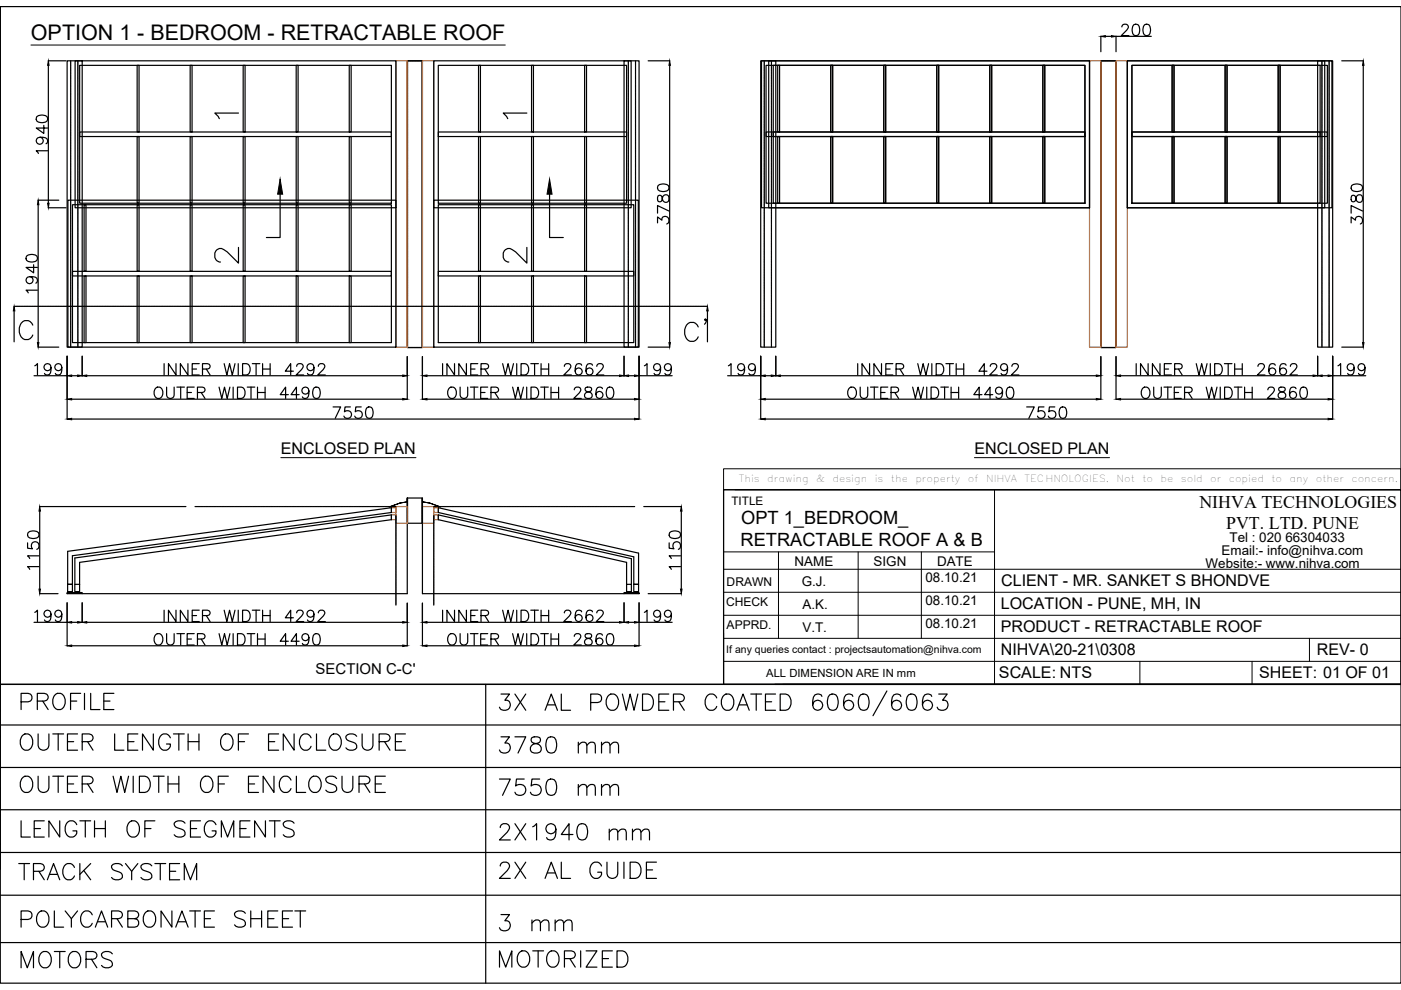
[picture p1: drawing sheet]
<svg xmlns="http://www.w3.org/2000/svg" width="297mm" height="210mm" viewBox="0 0 297 210" stroke-linecap="round" stroke-linejoin="round" font-family="sans-serif">
<!-- layer: 0 -->
<g fill="none" stroke="#000" stroke-width=".25">
<path d="M.1 1.4h.1M.1 1.4h296.9v143.7h-296.9zM.1 1.4v182.9M.1 1.4h296.9M10.2 12.9h3.8M10.3 13.9v29.2M14.2 12.9h3.2v60.7h-3.2zM132.3 12.9h3.2v60.7h-3.2zM137.4 12.9h4.6M142 13.9v58.7M161.3 12.9h3.2v60.7h-3.2zM233.4 7.7v3.3"/>
<path d="M234.4 7.7h1.3M237.9 5.7l.2-.4 .7-.2a.59 .59 0 0 1 .3 1l-1.4 1.4h1.6M240.4 5.3a.78 .78 0 0 1 1.1 .3 2.04 2.04 0 0 1-.2 1.8 .78 .78 0 0 1-1.1-.3 2.02 2.02 0 0 1 .2-1.8zM242.7 5.3a.77 .77 0 0 1 1.1 .3 2 2 0 0 1-.2 1.8 .79 .79 0 0 1-1.2-.3 1.98 1.98 0 0 1 .3-1.8zM244.1 7.7h-7.5v3.3M279.4 12.9h3.2v60.7h-3.2zM284.5 12.9h4.6M289 13.9v58.7M7.8 24.7a1.89 1.89 0 0 1 2.2 0 .79 .79 0 0 1-.4 1.2 1.98 1.98 0 0 1-1.8-.2l-.1-.4zM8.5 29.1a.75 .75 0 0 1 .6 1 .75 .75 0 0 1-1.1 .3 .75 .75 0 0 1 0-1.2 2.14 2.14 0 0 1 2 .2 .7 .7 0 0 1-.2 1.1M9.3 26.6v1.7l-1.6-1.2h2.4M10.1 32h-2.4l.4 .5"/>
<path d="M139.5 39.3a1.89 1.89 0 0 1 2.2 0 .78 .78 0 0 1-.3 1.2 1.96 1.96 0 0 1-1.9-.2l-.1-.4zM286.6 39.3a1.89 1.89 0 0 1 2.2 0 .78 .78 0 0 1-.4 1.2 1.96 1.96 0 0 1-1.8-.2l-.1-.4zM5.6 54.3a1.84 1.84 0 0 1 2.2 0 .78 .78 0 0 1-.3 1.1 1.98 1.98 0 0 1-1.9-.2l-.1-.3zM6.3 58.7a.75 .75 0 0 1 .6 1 .75 .75 0 0 1-1.1 .3 .75 .75 0 0 1 .1-1.2 2.23 2.23 0 0 1 1.9 .2 .72 .72 0 0 1-.2 1M7.1 56.1v1.8l-1.6-1.2h2.4M8.1 42.4h4.4M8.1 43.4v29.2M10.2 44.1h3.8M59.4 41.2v9.2h-2.9M116.5 41.2v9.2h2.9M139.4 47.3v-1.3l.9 .7a.78 .78 0 0 1 .9-.8 .78 .78 0 0 1 .6 1l-.1 .4-.3 .2M139.5 41.5a.89 .89 0 0 0 .3 1.3h.2a1.26 1.26 0 0 0 .6-1.2 .67 .67 0 0 1 .7-.3 .67 .67 0 0 1 .5 .6v.4a.69 .69 0 0 1-.7 .6 .69 .69 0 0 1-.7-.7l-.1-.4a.49 .49 0 0 0-.8-.3z"/>
<path d="M141.8 44.7l-2.4-1.1v1.6M286.5 47.3v-1.3l.9 .7a.78 .78 0 0 1 .9-.8 .78 .78 0 0 1 .6 1l-.1 .4-.4 .2M286.6 41.5a.89 .89 0 0 0 .2 1.3h.2a1.26 1.26 0 0 0 .6-1.2 .67 .67 0 0 1 .7-.3 .67 .67 0 0 1 .6 .6v.4a.69 .69 0 0 1-.8 .6 .69 .69 0 0 1-.6-.7l-.1-.4a.49 .49 0 0 0-.8-.3zM288.9 44.7l-2.4-1.1v1.6M3 65.9v6.6M6.9 68.9a1.47 1.47 0 0 0-1.6-.9 1.47 1.47 0 0 0-1.2 1.5 1.84 1.84 0 0 0 1.9 2.5l.4-.2 .5-.8M7.2 79.7h7M7.4 77.6l.5-.5v2.4M7.9 61.5h-2.4l.5 .6M8.1 73.6h4.4M10.8 77.9a.75 .75 0 0 1-1 .6 .75 .75 0 0 1-.3-1.2 .75 .75 0 0 1 1.2 .1 2.22 2.22 0 0 1-.2 2 .72 .72 0 0 1-1.1-.2M13.1 77.9a.75 .75 0 0 1-1 .6 .75 .75 0 0 1-.3-1.1 .75 .75 0 0 1 1.2 0 2.17 2.17 0 0 1-.2 2 .71 .71 0 0 1-1.1-.2"/>
<path d="M14.2 75.5v13.4M15.2 79.7h1.3M17.4 75.5v4.2M18.4 79.7h67M34.8 77.1v2.4M37.3 77.1v2.4l-1.6-2.4v2.4M39.8 77.1v2.4l-1.6-2.4v2.4M40.8 78.2h.9M42.2 77.1h-1.4v2.4h1.4M42.9 78.2l1.4-.1a.55 .55 0 0 0 0-.9l-1.4-.1v2.4M43.7 78.2l.8 1.3M47.5 77.1l.6 2.4 .6-2.4 .6 2.4 .5-2.4"/>
<path d="M50.5 77.1v2.4M51.4 77.1h.8a1.28 1.28 0 0 1 .9 1.2 1.28 1.28 0 0 1-.9 1.2h-.8zM53.5 77.1h1.6M54.3 77.1v2.4M55.7 78.2h1.6M55.7 77.1v2.4M57.3 77.1v2.4M62.2 78.7h-1.7l1.1-1.6v2.4M62.9 77.7l.1-.4a.78 .78 0 0 1 1.2 0 .75 .75 0 0 1-.3 1.1l-1.1 1.1h1.6M66.6 77.9a.75 .75 0 0 1-1.1 .6 .75 .75 0 0 1-.2-1.2 .75 .75 0 0 1 1.2 .1 2.22 2.22 0 0 1-.3 2 .72 .72 0 0 1-1-.2M67.5 77.7l.2-.5 .7-.1a.58 .58 0 0 1 .3 .9l-1.3 1.5h1.6M86.3 75.6v9.1"/>
<path d="M89.6 75.6v9.1M90.5 79.7h40.8M93.8 77.1v2.4M96.4 77.1v2.4l-1.6-2.4v2.4M98.9 77.1v2.4l-1.6-2.4v2.4M99.8 78.2h.9M101.3 77.1h-1.5v2.4h1.5M102 78.2l1.4-.1a.57 .57 0 0 0 0-.9l-1.4-.1v2.4M102.8 78.2l.8 1.3M106.6 77.1l.5 2.4 .6-2.4 .6 2.4 .6-2.4M109.6 77.1v2.4M110.5 77.1h.8a1.28 1.28 0 0 1 .8 1.2 1.28 1.28 0 0 1-.8 1.2h-.8z"/>
<path d="M112.5 77.1h1.6M113.3 77.1v2.4M114.7 78.2h1.6M114.7 77.1v2.4M116.3 77.1v2.4M119.7 77.7l.2-.5 .7-.1a.58 .58 0 0 1 .3 .9l-1.4 1.5h1.6M123.3 77.4a.69 .69 0 0 0-.6-.3 .69 .69 0 0 0-.6 .5 1.74 1.74 0 0 0 .2 1.8 .75 .75 0 0 0 1.1-.3 .75 .75 0 0 0-.5-1.1 .75 .75 0 0 0-1 .7M125.6 77.4a.7 .7 0 0 0-.7-.3 .7 .7 0 0 0-.5 .5 1.77 1.77 0 0 0 .2 1.8 .74 .74 0 0 0 1.1-.3 .74 .74 0 0 0-.5-1.1 .74 .74 0 0 0-1 .7M126.5 77.7l.1-.4a.78 .78 0 0 1 1.2 0 .77 .77 0 0 1-.2 1.1l-1.2 1.1h1.6M132.3 75.5v4.2M133.3 79.7h1.2M135.5 79.7h7"/>
<path d="M135.5 75.5v13.4M136.6 77.6l.6-.5v2.4M137.4 73.6h4.6M140.1 77.9a.75 .75 0 0 1-1.1 .6 .75 .75 0 0 1-.3-1.1 .75 .75 0 0 1 1.2 0 2.17 2.17 0 0 1-.2 2 .72 .72 0 0 1-1-.2M142.4 77.9a.75 .75 0 0 1-1.1 .6 .75 .75 0 0 1-.3-1.1 .75 .75 0 0 1 1.2 0 2.17 2.17 0 0 1-.2 2 .71 .71 0 0 1-1-.2M154.3 79.7h7M154.4 77.6l.6-.5v2.4M157.9 77.9a.75 .75 0 0 1-1.1 .6 .75 .75 0 0 1-.3-1.1 .75 .75 0 0 1 1.3 0 2.17 2.17 0 0 1-.3 2 .72 .72 0 0 1-1-.2M160.2 77.9a.75 .75 0 0 1-1.1 .6 .75 .75 0 0 1-.3-1.1 .75 .75 0 0 1 1.2 0 2.17 2.17 0 0 1-.2 2 .71 .71 0 0 1-1-.2M161.3 75.5v13.4M162.2 79.7h1.3M164.5 75.5v4.2"/>
<path d="M165.4 79.7h67M181.8 77.1v2.4M184.4 77.1v2.4l-1.6-2.4v2.4M186.9 77.1v2.4l-1.6-2.4v2.4M187.8 78.2h.9M189.3 77.1h-1.5v2.4h1.5M190 78.2l1.4-.1a.55 .55 0 0 0 0-.9l-1.4-.1v2.4M190.8 78.2l.8 1.3M194.6 77.1l.6 2.4 .5-2.4 .6 2.4 .6-2.4M197.6 77.1v2.4M198.5 77.1h.8a1.28 1.28 0 0 1 .8 1.2 1.28 1.28 0 0 1-.8 1.2h-.8zM200.6 77.1h1.5"/>
<path d="M201.4 77.1v2.4M202.7 78.2h1.6M202.7 77.1v2.4M204.3 77.1v2.4M209.3 78.7h-1.8l1.2-1.6v2.4M209.9 77.7l.2-.4a.78 .78 0 0 1 1.1 0 .75 .75 0 0 1-.2 1.1l-1.2 1.1h1.6M213.6 77.9a.75 .75 0 0 1-1 .6 .75 .75 0 0 1-.3-1.2 .75 .75 0 0 1 1.2 .1 2.22 2.22 0 0 1-.2 2 .72 .72 0 0 1-1.1-.2M214.5 77.7l.3-.5 .7-.1a.58 .58 0 0 1 .3 .9l-1.4 1.5h1.6M233.4 75.6v9.1M236.6 75.6v9.1M237.6 79.7h40.8M240.9 77.1v2.4"/>
<path d="M243.4 77.1v2.4l-1.6-2.4v2.4M245.9 77.1v2.4l-1.6-2.4v2.4M246.9 78.2h.9M248.4 77.1h-1.5v2.4h1.5M249 78.2l1.4-.1a.57 .57 0 0 0 0-.9l-1.4-.1v2.4M249.8 78.2l.8 1.3M253.6 77.1l.6 2.4 .6-2.4 .6 2.4 .5-2.4M256.6 77.1v2.4M257.5 77.1h.8a1.28 1.28 0 0 1 .9 1.2 1.28 1.28 0 0 1-.9 1.2h-.8zM259.6 77.1h1.6M260.4 77.1v2.4M261.8 78.2h1.6"/>
<path d="M261.8 77.1v2.4M263.4 77.1v2.4M266.7 77.7l.2-.5 .7-.1a.58 .58 0 0 1 .4 .9l-1.4 1.5h1.6M270.4 77.4a.69 .69 0 0 0-.7-.3 .69 .69 0 0 0-.6 .5 1.74 1.74 0 0 0 .2 1.8 .75 .75 0 0 0 1.1-.3 .75 .75 0 0 0-.5-1.1 .75 .75 0 0 0-.9 .7M272.7 77.4a.7 .7 0 0 0-.7-.3 .7 .7 0 0 0-.6 .5 1.77 1.77 0 0 0 .2 1.8 .74 .74 0 0 0 1.1-.3 .74 .74 0 0 0-.5-1.1 .74 .74 0 0 0-.9 .7M273.6 77.7l.1-.4a.78 .78 0 0 1 1.2 0 .77 .77 0 0 1-.3 1.1l-1.1 1.1h1.6M279.4 75.5v4.2M280.3 79.7h1.3M282.6 79.7h7M282.6 75.5v13.4M283.7 77.6l.5-.5v2.4M284.5 73.6h4.6"/>
<path d="M287.1 77.9a.75 .75 0 0 1-1 .6 .75 .75 0 0 1-.3-1.1 .75 .75 0 0 1 1.2 0 2.17 2.17 0 0 1-.2 2 .72 .72 0 0 1-1.1-.2M289.4 77.9a.75 .75 0 0 1-1 .6 .75 .75 0 0 1-.3-1.1 .75 .75 0 0 1 1.2 0 2.17 2.17 0 0 1-.2 2 .71 .71 0 0 1-1.1-.2M15.2 84.6h70.2M15.2 88.9h119.3M32.9 82.4a.89 .89 0 0 1 1-.3 .89 .89 0 0 1 .6 .9 1.05 1.05 0 0 1-.2 1.1 1.05 1.05 0 0 1-1.2 .3 1.48 1.48 0 0 1-.2-2zM35.3 82.1v1.7a.81 .81 0 0 0 .8 .7 .81 .81 0 0 0 .8-.7v-1.7M37.5 82.1h1.6M38.3 82.1v2.4M39.7 83.2h.9M41.2 82.1h-1.5v2.4h1.5M41.9 83.2l1.3-.1a.57 .57 0 0 0 0-.9l-1.3-.1v2.4M42.7 83.2l.8 1.3"/>
<path d="M46.4 82.1l.6 2.4 .6-2.4 .6 2.4 .5-2.4M49.4 82.1v2.4M50.4 82.1h.8a1.29 1.29 0 0 1 .8 1.2 1.29 1.29 0 0 1-.8 1.2h-.8zM52.4 82.1h1.6M53.2 82.1v2.4M54.6 83.2h1.6M54.6 82.1v2.4M56.2 82.1v2.4M61.1 83.7h-1.7l1.2-1.6v2.4M63.4 83.7h-1.7l1.2-1.6v2.4M65.5 82.9a.75 .75 0 0 1-1 .6 .75 .75 0 0 1-.3-1.2 .75 .75 0 0 1 1.2 .1 2.13 2.13 0 0 1-.3 2 .72 .72 0 0 1-1-.3M66.6 82.2a.79 .79 0 0 1 1.2 .3 1.99 1.99 0 0 1-.2 1.9 .79 .79 0 0 1-1.2-.4 1.98 1.98 0 0 1 .2-1.8z"/>
<path d="M70.6 86.3h1.6l-1.1 2.4M74.3 86.3h-1.2l-.1 1a.85 .85 0 0 1 1.3 0 .85 .85 0 0 1-.1 1.3 .85 .85 0 0 1-1.3-.4M76.6 86.3h-1.2l-.1 1a.85 .85 0 0 1 1.3 0 .85 .85 0 0 1-.2 1.3 .85 .85 0 0 1-1.2-.4M77.8 86.4a.78 .78 0 0 1 1.2 .3 2.02 2.02 0 0 1-.2 1.9 .78 .78 0 0 1-1.2-.4 1.96 1.96 0 0 1 .2-1.8zM90.5 84.6h44M95.4 82.2a1.11 1.11 0 0 1 1.3 .4 1.11 1.11 0 0 1-.1 1.3 .89 .89 0 0 1-1 .6 .89 .89 0 0 1-.7-.9 1.51 1.51 0 0 1 .5-1.4zM97.6 82.1v1.7a.81 .81 0 0 0 .8 .7 .81 .81 0 0 0 .8-.7v-1.7M99.7 82.1h1.6M100.5 82.1v2.4M101.9 83.2h.9M103.4 82.1h-1.5v2.4h1.5M104.1 83.2l1.4-.1a.55 .55 0 0 0 0-.9l-1.4-.1v2.4"/>
<path d="M104.9 83.2l.8 1.3M108.7 82.1l.6 2.4 .5-2.4 .6 2.4 .6-2.4M111.7 82.1v2.4M112.6 82.1h.8a1.28 1.28 0 0 1 .8 1.2 1.28 1.28 0 0 1-.8 1.2h-.8zM114.6 82.1h1.7M115.5 82.1v2.4M116.8 83.2h1.6M116.8 82.1v2.4M118.4 82.1v2.4M121.8 82.6l.1-.3a.78 .78 0 0 1 1.1 0 .77 .77 0 0 1-.2 1l-1.1 1.2h1.5M124.2 82.2a.48 .48 0 0 0 .2 .8 .99 .99 0 0 1 1.1 1 .84 .84 0 0 1-.9 .5 .84 .84 0 0 1-.7-.8 1.13 1.13 0 0 1 1.2-.7 .49 .49 0 0 0 .2-.8zM127.7 82.4a.69 .69 0 0 0-.6-.3 .69 .69 0 0 0-.6 .4 1.74 1.74 0 0 0 .2 1.9 .75 .75 0 0 0 1.1-.4 .75 .75 0 0 0-.5-1 .75 .75 0 0 0-.9 .7"/>
<path d="M128.9 82.2a.8 .8 0 0 1 1.1 .3 1.95 1.95 0 0 1-.2 1.9 .78 .78 0 0 1-1.2-.4 2.02 2.02 0 0 1 .3-1.8zM162.2 84.6h70.2M162.2 88.9h119.4M180 82.4a.89 .89 0 0 1 1-.3 .89 .89 0 0 1 .6 .9 1.05 1.05 0 0 1-.3 1.1 1.05 1.05 0 0 1-1.1 .3 1.48 1.48 0 0 1-.2-2zM182.4 82.1v1.7a.81 .81 0 0 0 .8 .7 .81 .81 0 0 0 .8-.7v-1.7M184.6 82.1h1.6M185.4 82.1v2.4M186.7 83.2h.9M188.2 82.1h-1.5v2.4h1.5M188.9 83.2l1.4-.1a.57 .57 0 0 0 0-.9l-1.4-.1v2.4M189.7 83.2l.8 1.3M193.5 82.1l.6 2.4 .6-2.4 .5 2.4 .6-2.4"/>
<path d="M196.5 82.1v2.4M197.4 82.1h.8a1.29 1.29 0 0 1 .8 1.2 1.29 1.29 0 0 1-.8 1.2h-.8zM199.5 82.1h1.6M200.3 82.1v2.4M201.7 83.2h1.5M201.7 82.1v2.4M203.2 82.1v2.4M208.2 83.7h-1.7l1.1-1.6v2.4M210.5 83.7h-1.7l1.1-1.6v2.4M212.6 82.9a.75 .75 0 0 1-1.1 .6 .75 .75 0 0 1-.3-1.2 .75 .75 0 0 1 1.2 .1 2.13 2.13 0 0 1-.2 2 .72 .72 0 0 1-1-.3M213.7 82.2a.79 .79 0 0 1 1.1 .3 1.99 1.99 0 0 1-.2 1.9 .79 .79 0 0 1-1.1-.4 1.98 1.98 0 0 1 .2-1.8zM217.7 86.3h1.6l-1.2 2.4"/>
<path d="M221.3 86.3h-1.1l-.1 1a.85 .85 0 0 1 1.3 0 .85 .85 0 0 1-.2 1.3 .85 .85 0 0 1-1.2-.4M223.6 86.3h-1.1l-.1 1a.85 .85 0 0 1 1.3 0 .85 .85 0 0 1-.2 1.3 .85 .85 0 0 1-1.2-.4M224.9 86.4a.78 .78 0 0 1 1.1 .3 2.02 2.02 0 0 1-.2 1.9 .78 .78 0 0 1-1.1-.4 1.96 1.96 0 0 1 .2-1.8zM237.6 84.6h44M242.4 82.2a1.11 1.11 0 0 1 1.3 .4 1.11 1.11 0 0 1 0 1.3 .88 .88 0 0 1-1 .6 .88 .88 0 0 1-.7-.9 1.51 1.51 0 0 1 .4-1.4zM244.6 82.1v1.7a.81 .81 0 0 0 .8 .7 .81 .81 0 0 0 .8-.7v-1.7M246.8 82.1h1.6M247.6 82.1v2.4M249 83.2h.9M250.5 82.1h-1.5v2.4h1.5M251.1 83.2l1.4-.1a.55 .55 0 0 0 0-.9l-1.4-.1v2.4M252 83.2l.8 1.3"/>
<path d="M255.7 82.1l.6 2.4 .6-2.4 .6 2.4 .5-2.4M258.7 82.1v2.4M259.6 82.1h.8a1.28 1.28 0 0 1 .9 1.2 1.28 1.28 0 0 1-.9 1.2h-.8zM261.7 82.1h1.6M262.5 82.1v2.4M263.9 83.2h1.6M263.9 82.1v2.4M265.5 82.1v2.4M268.8 82.6l.1-.3a.78 .78 0 0 1 1.2 0 .77 .77 0 0 1-.2 1l-1.2 1.2h1.6M271.2 82.2a.48 .48 0 0 0 .3 .8 .99 .99 0 0 1 1.1 1 .84 .84 0 0 1-.9 .5 .84 .84 0 0 1-.7-.8 1.13 1.13 0 0 1 1.1-.7 .49 .49 0 0 0 .3-.8zM274.8 82.4a.69 .69 0 0 0-.7-.3 .69 .69 0 0 0-.6 .4 1.74 1.74 0 0 0 .2 1.9 .75 .75 0 0 0 1.1-.4 .75 .75 0 0 0-.5-1 .75 .75 0 0 0-.9 .7M275.9 82.2a.8 .8 0 0 1 1.2 .3 1.95 1.95 0 0 1-.3 1.9 .78 .78 0 0 1-1.1-.4 2.02 2.02 0 0 1 .2-1.8z"/>
<path d="M5.8 115.1v1.1l1.1 .2a.85 .85 0 0 1 0-1.3 .85 .85 0 0 1 1.2 .1 .85 .85 0 0 1-.3 1.3M6 112.9a1.84 1.84 0 0 1 2.1 0 .77 .77 0 0 1-.3 1.2 1.96 1.96 0 0 1-1.8-.3l-.2-.3zM8.3 117.8h-2.5l.5 .6M8.4 107.4h31M8.4 108.4v16.5M14.3 116.9l68.7-9.3v1.1l-67.6 9.1v6.1h-1.1zM92.9 107.6l42.5 9.7v6.6h-1v-5.8l-41.5-9.4zM136.5 107.4h8M141.9 115.1v1.1l1 .2a.85 .85 0 0 1 0-1.3 .85 .85 0 0 1 1.3 .1 .85 .85 0 0 1-.4 1.3M142 112.9a1.84 1.84 0 0 1 2.2 0 .79 .79 0 0 1-.4 1.2 1.95 1.95 0 0 1-1.8-.3l-.1-.3zM144.3 117.8h-2.4l.4 .6M144.4 108.4v16.5"/>
<path d="M153.4 103.8h143.6v41.3h-143.6zM.1 120.4h.1M7.2 131.9h7M7.4 129.8l.5-.4v2.4M8.3 120.1h-2.5l.5 .6M8.4 125.9h3.9M10.8 130.2a.75 .75 0 0 1-1 .6 .75 .75 0 0 1-.3-1.2 .75 .75 0 0 1 1.2 .1 2.23 2.23 0 0 1-.2 2 .71 .71 0 0 1-1.1-.3M13.1 130.2a.75 .75 0 0 1-1 .6 .75 .75 0 0 1-.3-1.1 .75 .75 0 0 1 1.2 0 2.18 2.18 0 0 1-.2 2 .71 .71 0 0 1-1.1-.3M14.2 125.6h3.2v.3h-3.2zM14.2 127.8v9.1M14.3 123.9h1.1v1.5h-1.1zM15.2 131.9h1.3"/>
<path d="M15.2 136.9h70.2M15.9 123.9h1v1.5h-1zM15.9 123.9v-5.6l67.1-9.1v1l-66.1 9v4.7M17.4 127.8v4.2M18.4 131.9h67M32.9 134.7a.89 .89 0 0 1 1-.3 .89 .89 0 0 1 .6 .9 1.06 1.06 0 0 1-.2 1.1 1.06 1.06 0 0 1-1.2 .2 1.49 1.49 0 0 1-.2-1.9zM34.8 129.4v2.4M35.3 134.3v1.8a.81 .81 0 0 0 .8 .7 .81 .81 0 0 0 .8-.7v-1.8M37.3 129.4v2.4l-1.6-2.4v2.4M37.5 134.3h1.6M38.3 134.3v2.5M39.7 135.5h.9"/>
<path d="M39.8 129.4v2.4l-1.6-2.4v2.4M40.8 130.5h.9M41.2 134.3h-1.5v2.5h1.5M41.9 135.5l1.3-.1a.57 .57 0 0 0 0-.9l-1.3-.2v2.5M42.2 129.4h-1.4v2.4h1.4M42.7 135.5l.8 1.3M42.9 130.5l1.4-.1a.56 .56 0 0 0 0-.9l-1.4-.1v2.4M43.7 130.5l.8 1.3M46.4 134.3l.6 2.5 .6-2.5 .6 2.5 .5-2.5M47.5 129.4l.6 2.4 .6-2.4 .6 2.4 .5-2.4M49.4 134.3v2.5M50.4 134.3h.8a1.29 1.29 0 0 1 .8 1.3 1.29 1.29 0 0 1-.8 1.2h-.8z"/>
<path d="M50.5 129.4v2.4M51.4 129.4h.8a1.29 1.29 0 0 1 .9 1.2 1.29 1.29 0 0 1-.9 1.2h-.8zM52.4 134.3h1.6M53.2 134.3v2.5M53.5 129.4h1.6M54.3 129.4v2.4M54.6 134.3v2.5M54.6 135.5h1.6M55.7 129.4v2.4M55.7 130.5h1.6M56.2 134.3v2.5M57.3 129.4v2.4"/>
<path d="M61.1 136h-1.7l1.2-1.7v2.5M62.2 131h-1.7l1.1-1.6v2.4M62.9 129.9l.2-.4 .7-.1a.59 .59 0 0 1 .4 .9l-1.4 1.5h1.6M63.4 136h-1.7l1.2-1.7v2.5M65.5 135.2a.75 .75 0 0 1-1 .6 .75 .75 0 0 1-.3-1.2 .75 .75 0 0 1 1.2 .1 2.16 2.16 0 0 1-.3 1.9 .71 .71 0 0 1-1-.2M66.6 130.2a.75 .75 0 0 1-1.1 .6 .75 .75 0 0 1-.2-1.2 .75 .75 0 0 1 1.2 .1 2.23 2.23 0 0 1-.3 2 .71 .71 0 0 1-1-.3M66.6 134.5a.78 .78 0 0 1 1.2 .3 2.02 2.02 0 0 1-.2 1.8 .78 .78 0 0 1-1.2-.3 1.96 1.96 0 0 1 .2-1.8zM67.5 129.9l.1-.3 .3-.2 .7 .1a.54 .54 0 0 1 .1 .8l-1.3 1.5h1.6M86.3 127.9v9M89.6 127.9v9M90.5 131.9h40.8M90.5 136.9h44"/>
<path d="M93.8 129.4v2.4M95.4 134.5a1.11 1.11 0 0 1 1.3 .3 1.11 1.11 0 0 1-.1 1.4 .89 .89 0 0 1-1 .6 .89 .89 0 0 1-.7-1 1.47 1.47 0 0 1 .5-1.3zM96.4 129.4v2.4l-1.6-2.4v2.4M97.6 134.3v1.8a.81 .81 0 0 0 .8 .7 .81 .81 0 0 0 .8-.7v-1.8M98.9 129.4v2.4l-1.6-2.4v2.4M99.7 134.3h1.6M99.8 130.5h.9M100.5 134.3v2.5M101.3 129.4h-1.5v2.4h1.5M101.9 135.5h.9M102 130.5l1.4-.1a.57 .57 0 0 0 0-.9l-1.4-.1v2.4M102.8 130.5l.8 1.3"/>
<path d="M103.4 134.3h-1.5v2.5h1.5M104.1 135.5l1.4-.1a.56 .56 0 0 0 0-.9l-1.4-.2v2.5M104.9 135.5l.8 1.3M106.6 129.4l.5 2.4 .6-2.4 .6 2.4 .6-2.4M108.7 134.3l.6 2.5 .5-2.5 .6 2.5 .6-2.5M109.6 129.4v2.4M110.5 129.4h.8a1.29 1.29 0 0 1 .8 1.2 1.29 1.29 0 0 1-.8 1.2h-.8zM111.7 134.3v2.5M112.5 129.4h1.6M112.6 134.3h.8a1.29 1.29 0 0 1 .8 1.3 1.29 1.29 0 0 1-.8 1.2h-.8zM113.3 129.4v2.4M114.6 134.3h1.7"/>
<path d="M114.7 129.4v2.4M114.7 130.5h1.6M115.5 134.3v2.5M116.3 129.4v2.4M116.8 134.3v2.5M116.8 135.5h1.6M118.4 134.3v2.5M119.7 129.9l.1-.3 .3-.2 .7 .1a.54 .54 0 0 1 .1 .8l-1.4 1.5h1.6M121.8 134.9l.2-.4 .7-.2a.59 .59 0 0 1 .3 1l-1.3 1.5h1.5M123.3 129.7a.69 .69 0 0 0-.6-.3 .69 .69 0 0 0-.6 .4 1.75 1.75 0 0 0 .2 1.9 .75 .75 0 0 0 1.1-.4 .75 .75 0 0 0-.5-1 .75 .75 0 0 0-1 .7M124.2 134.5a.49 .49 0 0 0 .2 .8 .98 .98 0 0 1 1.1 1 .84 .84 0 0 1-.9 .5 .84 .84 0 0 1-.7-.8 1.1 1.1 0 0 1 1.2-.7 .49 .49 0 0 0 .2-.8l-.3-.2zM125.6 129.7a.7 .7 0 0 0-.6-.3 .7 .7 0 0 0-.6 .4 1.78 1.78 0 0 0 .2 1.9 .74 .74 0 0 0 1.1-.4 .74 .74 0 0 0-.5-1 .74 .74 0 0 0-1 .7"/>
<path d="M126.5 129.9l.3-.4 .7-.1a.59 .59 0 0 1 .3 .9l-1.4 1.5h1.6M127.7 134.7a.69 .69 0 0 0-.6-.4 .69 .69 0 0 0-.6 .5 1.75 1.75 0 0 0 .2 1.8 .75 .75 0 0 0 1.1-.3 .75 .75 0 0 0-.5-1 .75 .75 0 0 0-.9 .7M128.9 134.5a.79 .79 0 0 1 1.1 .3 1.98 1.98 0 0 1-.2 1.8 .77 .77 0 0 1-1.2-.3 2 2 0 0 1 .3-1.8zM132.3 125.6h3.2v.3h-3.2zM132.3 127.8v4.2M132.8 123.9h1.1v1.5h-1.1zM132.8 123.9v-4.7l-39.9-9v-1l41 9.3v5.4M133.3 131.9h1.2M134.4 123.9h1v1.5h-1zM135.5 127.8v9.1M135.5 131.9h7M136.6 129.8l.6-.4v2.4"/>
<path d="M137.4 125.9h7.1M140.1 130.2a.75 .75 0 0 1-1.1 .6 .75 .75 0 0 1-.3-1.1 .75 .75 0 0 1 1.2 0 2.18 2.18 0 0 1-.2 2 .71 .71 0 0 1-1-.3M142.4 130.2a.75 .75 0 0 1-1.1 .6 .75 .75 0 0 1-.3-1.1 .75 .75 0 0 1 1.2 0 2.18 2.18 0 0 1-.2 2 .71 .71 0 0 1-1-.3M144.3 120.1h-2.4l.4 .6M.1 145.4h.1M.1 150.7h.1M.1 156.2h.1M.1 145.1h296.9v63.4h-296.9zM.1 145.1h296.9M.1 153.7h296.9M103 145.1v63.4M.1 179h.1"/>
<path d="M.1 167.3h.1M.1 161.7h.1M.1 172.9h.1M.1 162.7h296.9M.1 171.7h296.9M.1 199.8h296.9M.1 180.7h296.9M.1 189.8h296.9"/>
</g>
<g fill="none" stroke="#000" stroke-width=".21">
<path d="M153.4 99.4h143.6v4.4h-143.6zM.1 117.7v2.7M153.4 103.8v41.3M153.4 117h57.5M155.8 103.8h141.2M165.1 117v18.3M181.9 117v18.3M195.3 117v18.3M210.9 103.8v41.3M.1 120.4h.1M.1 139.5h.1M.1 136.5h.1"/>
<path d="M.1 133.6h.1M.1 130.6h.1M153.4 135.3h143.6M153.4 130.5h143.6M153.4 125.6h143.6M153.4 120.7h143.6M277.6 135.3v4.9M.1 142.5h.1M153.4 140.2h143.6M241.7 140.2v4.9M265.5 140.2v4.9"/>
</g>
<!-- layer: FASTNERS -->
<path d="M86.3 12.9h3.3v60.8h-3.3zM233.4 12.9h3.2v60.8h-3.2zM86.3 105.6h3.3v5.3h-3.3zM86.3 105.9v20h-68.9M89.6 105.9v20h42.7" fill="none" stroke="#000" stroke-width=".25"/>
<!-- layer: HIDDEN -->
<g fill="none" stroke="#000" stroke-width=".25">
<path d="M86.4 13v60.5M86.5 12.9l-.1 .1M86.5 12.9h3v60.6M233.5 13v60.5M233.5 12.9v.1M233.6 12.9h3v60.6M3 65h138.4M86.4 73.6l.1 .1M86.5 73.7h2.9M89.5 73.6l-.1 .1M233.5 73.6v.1M233.6 73.7h2.8"/>
<path d="M236.6 73.6l-.1 .1M41.3 107.4h42.6M83.9 109.3v19M86.4 105.6v5.3M89.5 105.6v5.3M92 109.3v19M92 107.4h42.6"/>
</g>
<!-- layer: 0 -->
<path d="M83.9 12.9h2.4v60.7h-2.4zM89.6 12.9h2.4v60.7h-2.4zM231 12.9h2.4v60.7h-2.4zM236.6 12.9h2.4v60.7h-2.4zM83 107.6h.9v1.1h-.9zM83 109.2h.9v1h-.9zM83.9 107.4h2.4v3.5h-2.4zM89.6 107.4h2.4v3.5h-2.4zM92 107.6h.9v1.1h-.9zM92 109.2h.9v1h-.9z" fill="none" stroke="#cd6928" stroke-width=".25"/>
<!-- layer: border -->
<path d="M15 12.9v60.7M16.5 12.9v60.7M133.2 12.9v60.7M134.7 12.9v60.7M162 12.9v60.7M163.6 12.9v60.7M280.3 12.9v60.7M281.8 12.9v60.7" fill="none" stroke="#000" stroke-width=".25"/>
<!-- layer: Segment support -->
<g fill="none" stroke="#000" stroke-width=".25">
<path d="M15.9 12.9h68v31.2h-68zM16.9 13.9h66.1v29.2h-66.1zM92 12.9h41.8v31.2h-41.8zM92.9 13.9h39.9v29.2h-39.9zM161.5 12.9h69.5v31.2h-69.5zM162.4 13.9h67.6v29.2h-67.6zM163 12.9h68v31.2h-68zM163.9 13.9h66.1v29.2h-66.1zM239 12.9h43.4v31.2h-43.4zM239 12.9h41.9v31.2h-41.9zM240 13.9h41.4v29.2h-41.4zM240 13.9h39.9v29.2h-39.9z"/>
<path d="M16.9 28h66.1v.9h-66.1zM92.9 28h39.9v.9h-39.9zM162.4 28h67.6v.9h-67.6zM163.9 28h66.1v.9h-66.1zM240 28h41.4v.9h-41.4zM240 28h39.9v.9h-39.9zM14.4 42.4h69.5v31.2h-69.5zM15.4 43.4h67.6v29.2h-67.6zM15.4 57.5h67.6v1h-67.6zM92 42.4h43.3v31.2h-43.3zM92.9 43.4h41.5v29.2h-41.5zM92.9 57.5h41.5v1h-41.5z"/>
</g>
<!-- layer: Bas -->
<g fill="none" stroke="#000" stroke-width=".25">
<path d="M29.1 13.9h.4v14.1h-.4zM40.3 13.9h.4v14.1h-.4zM51.6 13.9h.4v14.1h-.4zM62.8 13.9h.4v14.1h-.4zM74 13.9h.5v14.1h-.5zM101.5 13.9h.4v14.1h-.4zM112.7 13.9h.4v14.1h-.4zM123.9 13.9h.5v14.1h-.5zM164.9 13.9h.4v14.1h-.4zM176.1 13.9h.4v14.1h-.4zM187.4 13.9h.4v14.1h-.4zM198.6 13.9h.4v14.1h-.4z"/>
<path d="M209.9 13.9h.4v14.1h-.4zM221.1 13.9h.4v14.1h-.4zM248.5 13.9h.4v14.1h-.4zM259.8 13.9h.4v14.1h-.4zM271 13.9h.4v14.1h-.4zM29.1 28.9h.4v14.2h-.4zM40.3 28.9h.4v14.2h-.4zM51.6 28.9h.4v14.2h-.4zM62.8 28.9h.4v14.2h-.4zM74 28.9h.5v14.2h-.5zM101.5 28.9h.4v14.2h-.4zM112.7 28.9h.4v14.2h-.4z"/>
<path d="M123.9 28.9h.5v14.2h-.5zM164.9 28.9h.4v14.2h-.4zM176.1 28.9h.4v14.2h-.4zM187.4 28.9h.4v14.2h-.4zM198.6 28.9h.4v14.2h-.4zM209.9 28.9h.4v14.2h-.4zM221.1 28.9h.4v14.2h-.4zM248.5 28.9h.4v14.2h-.4zM259.8 28.9h.4v14.2h-.4zM271 28.9h.4v14.2h-.4zM17.8 58.5h.4v14.1h-.4zM17.8 43.4h.4v14.1h-.4z"/>
<path d="M29.1 58.5h.4v14.1h-.4zM29.1 43.4h.4v14.1h-.4zM40.3 58.5h.4v14.1h-.4zM40.3 43.4h.4v14.1h-.4zM51.6 58.5h.4v14.1h-.4zM51.6 43.4h.4v14.1h-.4zM62.8 58.5h.4v14.1h-.4zM62.8 43.4h.4v14.1h-.4zM74 58.5h.5v14.1h-.5zM74 43.4h.5v14.1h-.5zM101.5 58.5h.4v14.1h-.4zM101.5 43.4h.4v14.1h-.4z"/>
<path d="M112.7 58.5h.4v14.1h-.4zM112.7 43.4h.4v14.1h-.4zM123.9 58.5h.5v14.1h-.5zM123.9 43.4h.5v14.1h-.5z"/>
</g>
<!-- layer: 0 -->
<g fill="#000" stroke="#000" stroke-width=".21">
<path d="M10.3 12.9l.1 1h-.3zM142 12.9l.1 1h-.3zM233.4 7.7l1-.2v.4zM235.7 7.5l.9 .2-.9 .2zM289 12.9l.2 1h-.3zM8.1 42.4l.2 1h-.4zM10.1 43.1h.3l-.1 1zM59.4 38l.5 3.2h-1zM116.5 38l.5 3.2h-1zM3 65l.2 .9h-.4zM7.9 72.6h.4l-.2 1zM14.2 79.7l1-.2v.3z"/>
<path d="M16.5 79.5l.9 .2-.9 .1zM17.4 79.7l1-.2v.3zM85.4 79.5l.9 .2-.9 .1zM89.6 79.7l.9-.2v.3zM131.3 79.5l1 .2-1 .1zM132.3 79.7l1-.2v.3zM134.5 79.5l1 .2-1 .1zM161.3 79.7l.9-.2v.3zM163.5 79.5l1 .2-1 .1zM164.5 79.7l.9-.2v.3zM232.4 79.5l1 .2-1 .1zM236.6 79.7l1-.2v.3z"/>
<path d="M278.4 79.5l1 .2-1 .1zM279.4 79.7l.9-.2v.3zM281.6 79.5l1 .2-1 .1zM288.9 72.6h.3l-.2 1zM14.2 84.6l1-.1v.3zM14.2 88.9l1-.2v.3zM85.4 84.5l.9 .1-.9 .2zM89.6 84.6l.9-.1v.3zM134.5 84.5l1 .1-1 .2zM134.5 88.7l1 .2-1 .1zM161.3 84.6l.9-.1v.3zM161.3 88.9l.9-.2v.3z"/>
<path d="M232.4 84.5l1 .1-1 .2zM236.6 84.6l1-.1v.3zM281.6 84.5l1 .1-1 .2zM281.6 88.7l1 .2-1 .1zM8.4 107.4l.2 1h-.3zM144.4 107.4l.2 1h-.3zM8.3 124.9h.3l-.2 1zM14.2 131.9l1-.1v.3zM14.2 136.9l1-.1v.3zM16.5 131.8l.9 .1-.9 .2zM17.4 131.9l1-.1v.3zM85.4 131.8l.9 .1-.9 .2z"/>
<path d="M85.4 136.8l.9 .1-.9 .2zM89.6 136.9l.9-.1v.3zM89.6 131.9l.9-.1v.3zM131.3 131.8l1 .1-1 .2zM132.3 131.9l1-.1v.3zM134.5 136.8l1 .1-1 .2zM134.5 131.8l1 .1-1 .2zM144.3 124.9h.3l-.2 1z"/>
</g>
<!-- layer: ELE 1 -->
<path d="M6.6 9.5h100.5M59.5 97h28.7M206.6 97h28.6M82.5 107.5l2.3-.8 1.5-.3v-.8v.8l-1.5 .3zM89.6 105.6v.8l1.6 .3 2.2 .8-2.3-.8-1.5-.3z" fill="none" stroke="#000" stroke-width=".21"/>
<text font-size="9.3" x="105.1" y="153.1">3X AL POWDER COATED 6060/6063</text>
<text font-size="8.4" x="151" y="73.7" transform="rotate(-90 151 73.7)">C'</text>
<g font-size="7.1">
<text x="44.8" y="57.2">2</text>
<text x="105.8" y="57.2">2</text>
<text x="3.5" y="151.7">PROFILE</text>
<text x="105.1" y="160.9">3780 mm</text>
<text x="3.5" y="169.3">OUTER WIDTH OF ENCLOSURE</text>
<text x="3.5" y="178.9">LENGTH OF SEGMENTS</text>
<text x="3.5" y="197.9">POLYCARBONATE SHEET</text>
<text x="105.1" y="198.6">3 mm</text>
<text x="3.5" y="206.4">MOTORS</text>
<text x="105.1" y="206.4">MOTORIZED</text>
</g>
<g font-size="6.6">
<text x="3.5" y="160.2">OUTER LENGTH OF ENCLOSURE</text>
<text x="105.1" y="169.7">7550 mm</text>
<text x="105.1" y="179.2">2X1940 mm</text>
<text x="3.2" y="187.7">TRACK SYSTEM</text>
<text x="105.1" y="187.3">2X AL GUIDE</text>
</g>
<text font-size="4.6" x="6.6" y="8.6">OPTION 1 - BEDROOM - RETRACTABLE ROOF</text>
<g font-size="4.4">
<text x="44.8" y="26.5">1</text>
<text x="105.8" y="26.5">1</text>
</g>
<g font-size="3.9">
<text x="157.1" y="111">OPT 1_BEDROOM_</text>
<text x="157" y="115.7">RETRACTABLE ROOF A &amp; B</text>
</g>
<g font-size="3.8">
<text x="254.3" y="107.8">NIHVA TECHNOLOGIES</text>
<text x="260" y="112.1">PVT. LTD. PUNE</text>
</g>
<g font-size="3.4">
<text x="59.5" y="96.3">ENCLOSED PLAN</text>
<text x="206.6" y="96.3">ENCLOSED PLAN</text>
<text x="212.3" y="124.3">CLIENT - MR. SANKET S BHONDVE</text>
<text x="212.2" y="129.2">LOCATION - PUNE, MH, IN</text>
<text x="212.2" y="134.1">PRODUCT - RETRACTABLE ROOF</text>
<text x="211.8" y="143.8">SCALE: NTS</text>
<text x="212.2" y="139">NIHVA\20-21\0308</text>
<text x="267" y="143.8">SHEET: 01 OF 01</text>
<text x="279.2" y="138.9">REV- 0</text>
</g>
<text font-size="3.2" x="66.9" y="142.9">SECTION C-C'</text>
<g font-size="2.8">
<text x="168.5" y="120">NAME</text>
<text x="185.2" y="120">SIGN</text>
<text x="198.7" y="119.9">DATE</text>
<text x="259" y="117.8">Email:- info@nihva.com</text>
<text x="260.7" y="114.9">Tel : 020 66304033</text>
<text x="170" y="124.2">G.J.</text>
<text x="196.2" y="123.5">08.10.21</text>
<text x="255.6" y="120.4">Website:- www.nihva.com</text>
<text x="170.1" y="129">A.K.</text>
<text x="196.2" y="128.3">08.10.21</text>
<text x="170.1" y="133.9">V.T.</text>
<text x="196.2" y="133.2">08.10.21</text>
</g>
<g font-size="2.6">
<text x="154.1" y="124.2">DRAWN</text>
<text x="153.9" y="128.5">CHECK</text>
<text x="154.1" y="133.3">APPRD.</text>
</g>
<text font-size="2.5" x="155.1" y="107">TITLE</text>
<text font-size="2.4" x="162.5" y="143.5">ALL DIMENSION ARE IN mm</text>
<text font-size="2.2" x="154" y="138.4">If any queries contact : projectsautomation@nihva.com</text>
<g font-size="2.1">
<text x="156.6" y="102.1">This</text>
<text x="162.7" y="102.1">drawing</text>
<text x="173" y="102.1">&amp;</text>
<text x="176.5" y="102.1">design</text>
<text x="185.5" y="102.1">is</text>
<text x="188.9" y="102.1">the</text>
<text x="194.1" y="102.1">property</text>
<text x="205.2" y="102.1">of</text>
<text x="209.1" y="102.1">NIHVA</text>
<text x="217.2" y="102.1">TECHNOLOGIES.</text>
<text x="236.7" y="102.1">Not</text>
<text x="242.2" y="102.1">to</text>
<text x="246.1" y="102.1">be</text>
<text x="250.4" y="102.1">sold</text>
<text x="256.6" y="102.1">or</text>
<text x="260.5" y="102.1">copied</text>
<text x="269.6" y="102.1">to</text>
<text x="273.4" y="102.1">any</text>
<text x="279" y="102.1">other</text>
<text x="286.5" y="102.1">concern.</text>
</g>
</svg>
